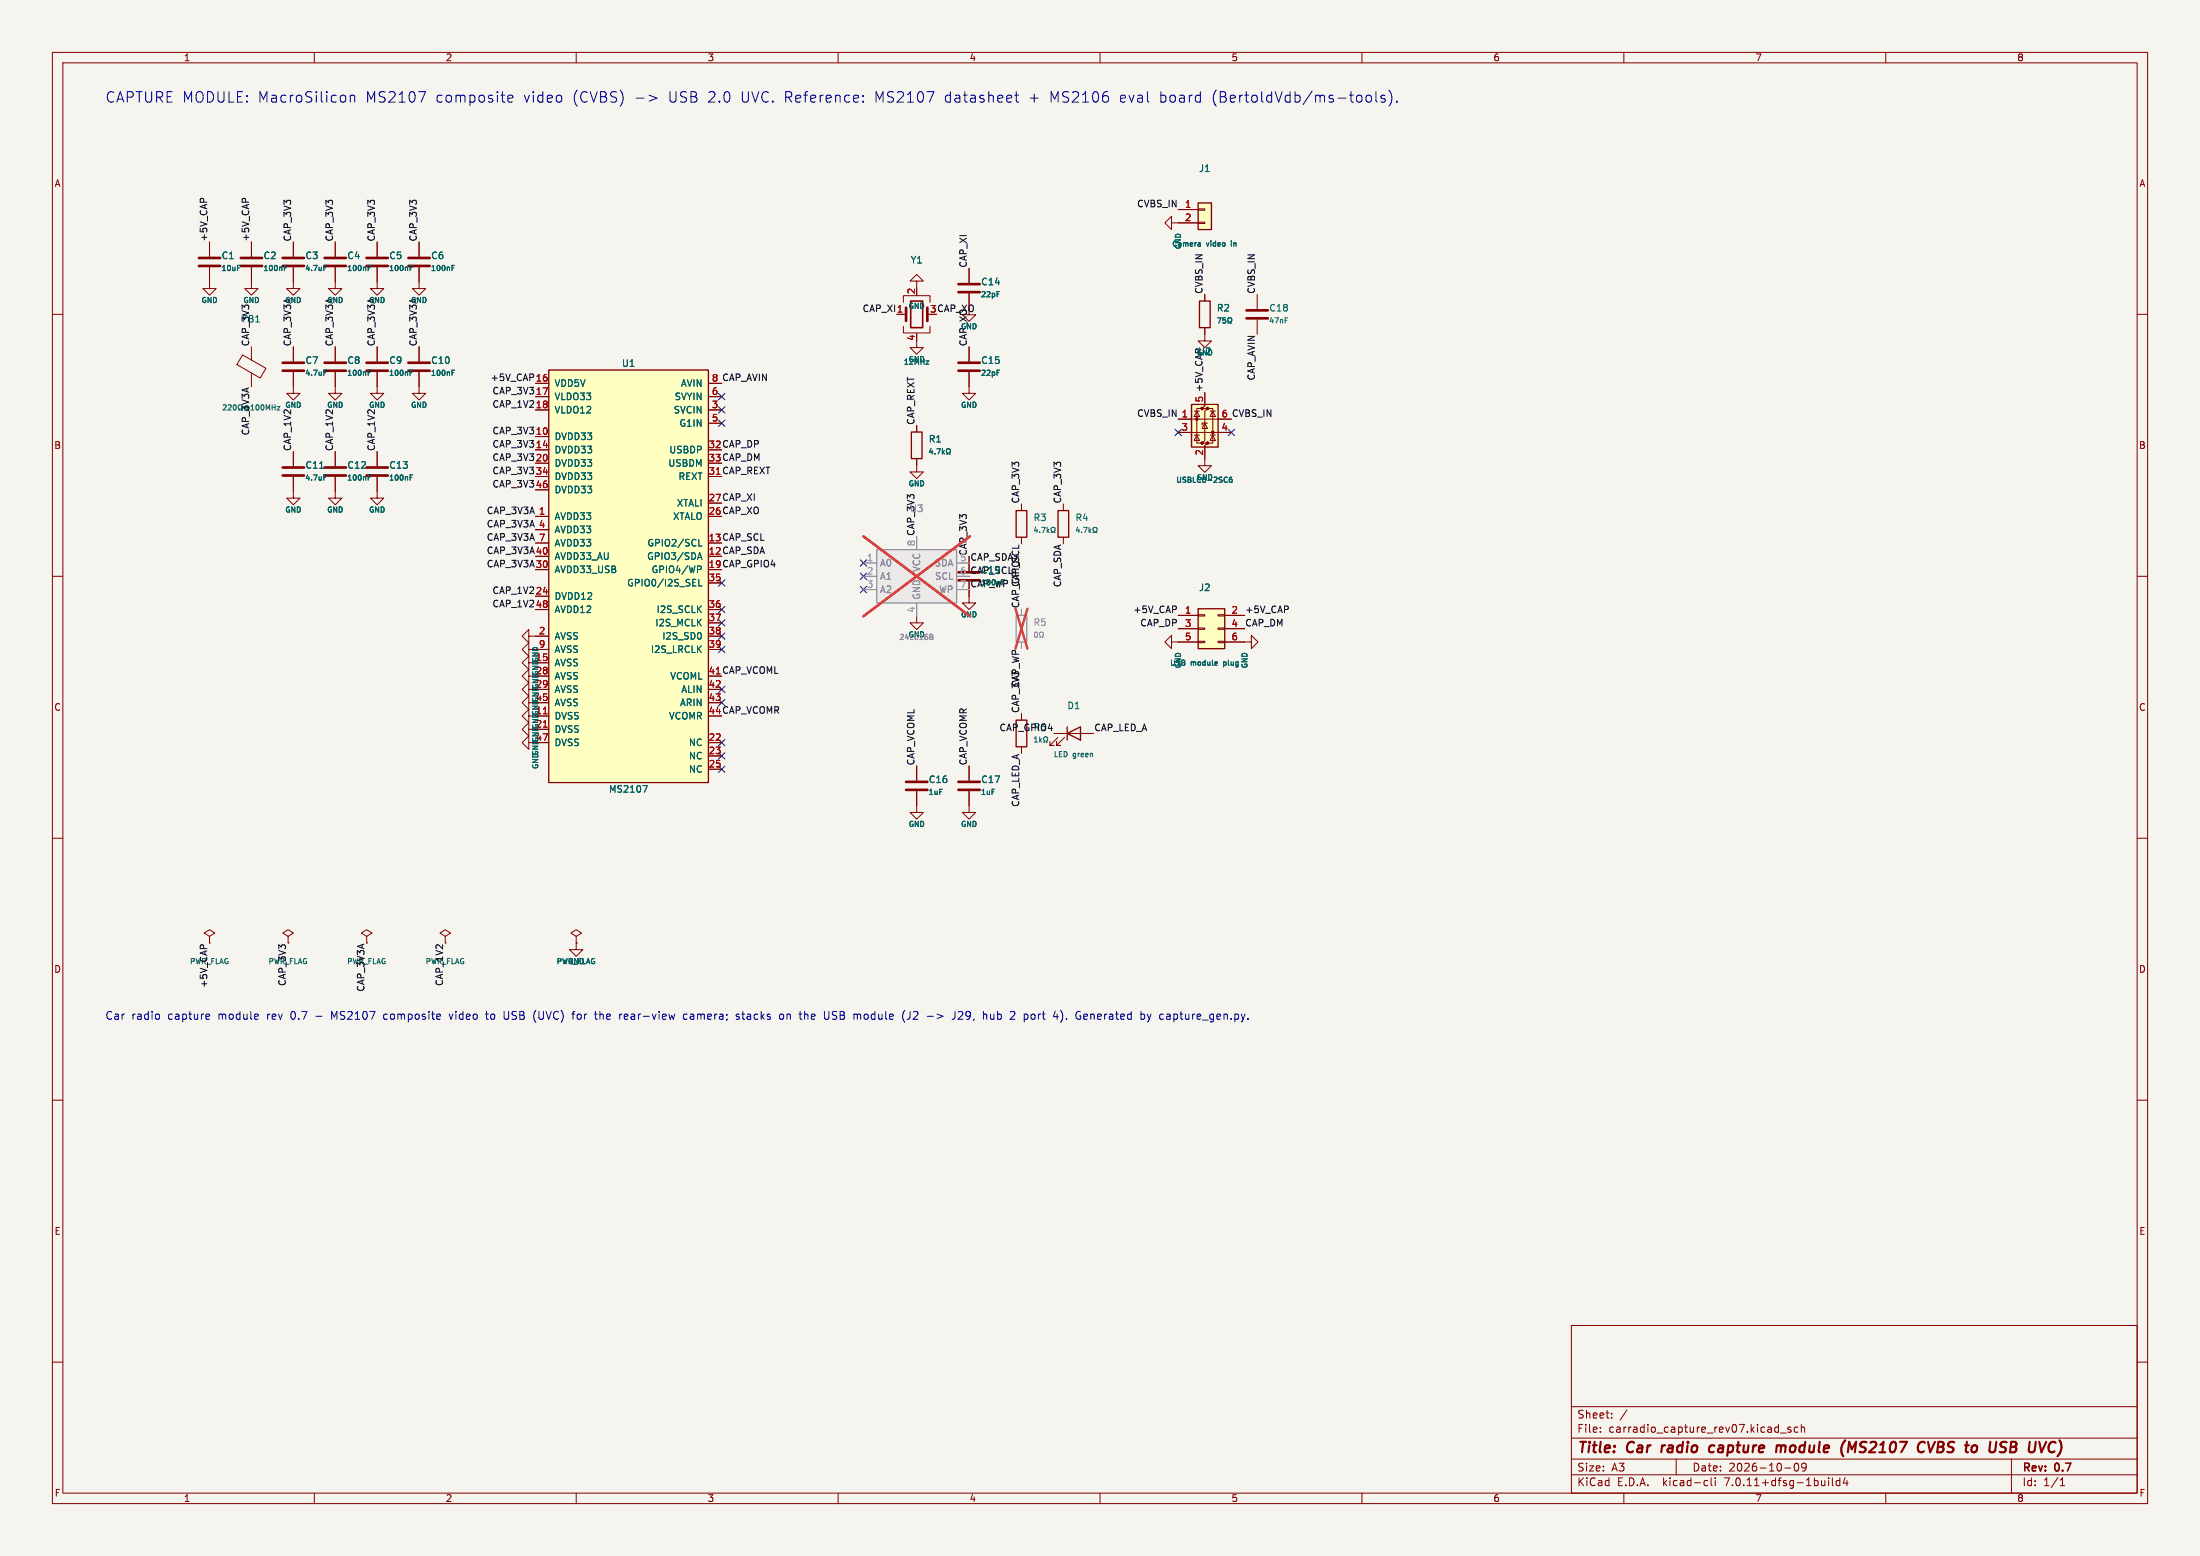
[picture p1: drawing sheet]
<svg xmlns="http://www.w3.org/2000/svg" width="420mm" height="297mm" viewBox="0 0 420 297" stroke-linecap="round" stroke-linejoin="round" font-family="sans-serif">
<path d="M0 0h420v297h-420z" fill="#f5f4ef" stroke="#f5f4ef" stroke-width=".19"/>
<g fill="none" stroke="#840000" stroke-width=".19">
<path d="M10 10h400v277h-400zM12 12h396v273h-396zM60 10v2M110 10v2M160 10v2M210 10v2M260 10v2M310 10v2M360 10v2M224.9 40h3.8M228.7 39.9h1.3v.2h-1.3zM10 60h2"/>
<path d="M40 51v4.1h1.3l-1.3 1.2-1.3-1.2h1.3M40 46.2v2.8M48 51v4.1h1.3l-1.3 1.2-1.3-1.2h1.3M48 46.2v2.8M56 51v4.1h1.3l-1.3 1.2-1.3-1.2h1.3M56 46.2v2.8M64 51v4.1h1.3l-1.3 1.2-1.3-1.2h1.3M64 46.2v2.8M72 51v4.1h1.3l-1.3 1.2-1.3-1.2h1.3M72 46.2v2.8M80 51v4.1h1.3l-1.3 1.2-1.3-1.2h1.3M80 46.2v2.8"/>
<path d="M171.2 60h1.8M172.5 57.7v-1.3h5v1.3M175 53.6h1.3l-1.3-1.2-1.3 1.2h1.3v1.3M185 56v4.1h1.3l-1.3 1.2-1.3-1.2h1.3M185 51.2v2.8M223.7 42.5v-1.2l-1.3 1.2 1.3 1.3v-1.3h5M228.7 42.4h1.3v.3h-1.3zM230 56.2v1.3M240 56.2v2.8M408 60h2M46.3 67.7l4.5 2.6-1.1 1.9-4.5-2.6zM48 66.2v2.5"/>
<path d="M48 71.2v2.6M56 71v4.1h1.3l-1.3 1.3-1.3-1.3h1.3M56 66.2v2.8M64 71v4.1h1.3l-1.3 1.3-1.3-1.3h1.3M64 66.2v2.8M72 71v4.1h1.3l-1.3 1.3-1.3-1.3h1.3M72 66.2v2.8M80 71v4.1h1.3l-1.3 1.3-1.3-1.3h1.3M80 66.2v2.8M102.2 73.2h2.6M102.2 75.7h2.6M102.2 78.3h2.6"/>
<path d="M135.2 73.2h2.6M135.2 75.7h2.6M135.2 78.3h2.6M172.5 62.3v1.3h5v-1.3M175 65.1v1.2h1.3l-1.3 1.3-1.3-1.3h1.3M175 63.6v.2M185 71v4.1h1.3l-1.3 1.3-1.3-1.3h1.3M185 66.2v2.8M228 78.5h1M228.5 78.5l.5 1h-1zM229.5 78h-1v6.6h1M230 74.9v2.6l-.5 .5h1l-.5 .5v5.6l-.5 .5h1l-.5 .5v3.8h1.3l-1.3 1.3-1.3-1.3h1.3"/>
<path d="M230 62.5v2.6h1.3l-1.3 1.2-1.3-1.2h1.3M230.5 78h1v6.6h-1M231 78.5h1M231.5 78.5l.5 1h-1zM240 61v2.8M56 91v4.1h1.3l-1.3 1.3-1.3-1.3h1.3M56 86.2v2.8M64 91v4.1h1.3l-1.3 1.3-1.3-1.3h1.3M64 86.2v2.8M72 91v4.1h1.3l-1.3 1.3-1.3-1.3h1.3M72 86.2v2.8M102.2 98.6h2.6"/>
<path d="M102.2 83.3h2.6M102.2 85.9h2.6M102.2 88.4h2.6M102.2 91h2.6M102.2 93.5h2.6M135.2 80.8h2.6M175 87.5v2.6h1.3l-1.3 1.3-1.3-1.3h1.3M175 81.2v1.3M195 96.2v1.3M203 96.2v1.3M224.9 82.5h10.2M224.9 80h10.2"/>
<path d="M228 83h1M228.5 83l.5 1.1h-1zM230 80.8l.5 1h-1zM230.5 80.8h-1v.3M231 83h1M231.5 83l.5 1.1h-1zM10 110h2M102.2 113.8h2.6M102.2 108.7h2.6M102.2 116.4h2.6M102.2 101.1h2.6M102.2 106.2h2.6"/>
<path d="M102.2 103.7h2.6M135.2 111.3h2.6M135.2 116.4h2.6M135.2 118.9h2.6M175 117.6v1.3h1.3l-1.3 1.3-1.3-1.3h1.3M185 111v4.1h1.3l-1.3 1.3-1.3-1.3h1.3M185 106.2v2.8M195 102.5v1.3M203 102.5v1.3M224.9 117.5h3.8M228.7 119.9h1.3v.2h-1.3zM228.7 117.3h1.3v.3h-1.3z"/>
<path d="M232.5 119.9h1.3v.2h-1.3zM232.5 117.3h1.3v.3h-1.3zM233.8 117.5h3.8M408 110h2M101 131.6v-1.3l-1.3 1.3 1.3 1.3v-1.3h3.8M101 126.5v-1.3l-1.3 1.3 1.3 1.3v-1.3h3.8M101 124v-1.3l-1.3 1.3 1.3 1.2v-1.2h3.8M101 129.1v-1.3l-1.3 1.3 1.3 1.2v-1.2h3.8M101 139.2v-1.3l-1.3 1.3 1.3 1.3v-1.3h3.8M101 136.7v-1.3l-1.3 1.3 1.3 1.2v-1.2h3.8M101 121.4v-1.2l-1.3 1.2 1.3 1.3v-1.3h3.8M101 134.1v-1.2l-1.3 1.2 1.3 1.3v-1.3h3.8"/>
<path d="M135.2 121.4h2.6M135.2 131.6h2.6M135.2 124h2.6M135.2 134.1h2.6M195 136.2v1.3M201.2 140h7.6M223.7 122.5v-1.2l-1.3 1.2 1.3 1.3v-1.3h5M224.9 120h3.8M228.7 122.4h1.3v.3h-1.3zM232.5 122.4h1.3v.3h-1.3zM233.8 122.5h5.1v-1.2l1.3 1.2-1.3 1.3v-1.3M233.8 120h3.8"/>
<path d="M10 160h2M101 141.8v-1.3l-1.3 1.3 1.3 1.2v-1.2h3.8M135.2 141.8h2.6M135.2 144.3h2.6M135.2 146.8h2.6M175 151v4.1h1.3l-1.3 1.2-1.3-1.2h1.3M175 146.2v2.8M185 151v4.1h1.3l-1.3 1.2-1.3-1.2h1.3M185 146.2v2.8M195 142.5v1.3M202 140.8l-1.6 1.5h.8h-.8v-.8M203.2 140.8l-1.5 1.5h.8h-.8v-.8"/>
<path d="M408 160h2M40 178.7l1-.6-1-.6-1 .6 1 .6v1.3M40 180h.1M55 178.7l1-.6-1-.6-1 .6 1 .6v1.3M70 178.7l1-.6-1-.6-1 .6 1 .6v1.3M85 178.7l1-.6-1-.6-1 .6 1 .6v1.3M85 180h.1M110 180v1.3h1.3l-1.3 1.2-1.3-1.2h1.3M110 178.7l1-.6-1-.6-1 .6 1 .6v1.3M110 180h.1M10 210h2M408 210h2"/>
<path d="M10 260h2M300 253h108v32h-108zM408 260h2M300 278.5h108M300 274.5h108M300 268.5h108M305.5 273.2v.2M305.5 272.5v.1M307.7 270.5v.2M307.7 269.8v.1M310.6 269.1l-1.3 1.9M320 278.5v3"/>
<path d="M339.9 273.5h1.1M341.9 272.5l-.4-.1-.2 .2 .1 .2 .5 .2v.3h-.6M342.7 279.4l.2-.1a.8 .8 0 0 1 .5 .7 .8 .8 0 0 1-.5 .8 1 1 0 0 1-.2-1.4zM343.2 272.5l-.4-.1-.3 .3 .2 .6h.5M343.9 272.5l.2-.1 .3 .1 .1 .9M343.9 271.9v1.5M344.8 279.9l-.3 .3h-.3l-.3-.3 .2-.5 .4-.1 .2 .1a.99 .99 0 0 1-.3 1.4h-.3M384 278.5v6.5M60 285v2M110 285v2M160 285v2M210 285v2"/>
<path d="M260 285v2M300 281.5h108M310 285v2M325.6 282.6l.4 .1M326 283.5l-.4 .1M326.7 282.1v1.3l.2 .2M327.4 282.1v.1M327.4 282.6v1M340.7 280.2h1.2M349.1 282.1v.1M349.1 282.6v1M349.8 282.1v1.3l.2 .2"/>
<path d="M351.2 282.7l-.4-.1-.3 .3 .2 .6h.5M351.2 282.1v1.5M352.2 282l-.3 1.1h.9M352.6 282.6v1M360 285v2M393.3 283.6h.9M393.3 282.5l.4-.4v1.5"/>
</g>
<g fill="none" stroke="#840000" stroke-width=".4">
<path d="M317.3 275.9l-.2 1.3M327.3 276a.66 .66 0 0 0-1 .3l-.1 .5 .2 .3h.8M339.2 276.1a.49 .49 0 0 1 .8 .1M339.2 275.9l-.2 1.3M340 276.2l-.1 1M340.8 276a.5 .5 0 0 0-.8 .2M352.3 274.9l-.1 .1M354.3 275.2l-.8 1.4-.5-1.4-.2 2M367.1 275.2l.4 .2M368.1 275.2l.4 2 .9-2M383.8 276.2h.7M384.5 276.2l.3 .1"/>
<path d="M384.8 275.3l-.8-.1-.3 2h.8l.3-.2M384.8 276l-.3 .2M392.3 275.3l.1 .1M393.1 277.6l-.3 .4"/>
</g>
<path d="M167.4 104.9h15.2v10.2h-15.2zM194 117.5h2v5h-2z" fill="none" stroke="#9c9b98" stroke-width=".25"/>
<path d="M164.8 107.5h2.6M164.8 110h2.6M164.8 112.5h2.6M175 102.4v2.5M175 115.1v2.5M182.6 107.5h2.6M182.6 110h2.6M182.6 112.5h2.6M195 116.2v1.3M195 122.5v1.3" fill="none" stroke="#9c9b98" stroke-width=".19"/>
<path d="M177.5 121.1l.5 .1 .1 .2-.2 .2M177.5 121.6h.4M177.9 121.6l.2 .1v.3l-.6 .1M197.6 120.7h.1a.49 .49 0 0 1 .4 .5 .49 .49 0 0 1-.5 .4l-.1-.3zM198.4 121.7h.3v-.2a.43 .43 0 0 1-.2-.6 .43 .43 0 0 1 .5-.2l.2 .5-.2 .5h.2" fill="none" stroke="#939391" stroke-width=".19"/>
<path d="M164.8 102.4l20.4 15.2M185.2 102.4l-20.4 15.2M193.9 116.2l2.2 7.6M196.1 116.2l-2.2 7.6" fill="none" stroke="#eb3a3d" stroke-width=".46"/>
<g fill="none" stroke="#840000" stroke-width=".51">
<path d="M38 50.8h4M38 49.2h4M46 50.8h4M46 49.2h4M54 50.8h4M54 49.2h4M62 50.8h4M62 49.2h4M70 50.8h4M70 49.2h4M78 50.8h4M78 49.2h4"/>
<path d="M173 58.7v2.6M177 58.7v2.6M183 55.8h4M183 54.2h4M238 59.2h4M54 70.8h4M54 69.2h4M62 70.8h4M62 69.2h4M70 70.8h4M70 69.2h4M78 70.8h4"/>
<path d="M78 69.2h4M183 70.8h4M183 69.2h4M238 60.8h4M54 90.8h4M54 89.2h4M62 90.8h4M62 89.2h4M70 90.8h4M70 89.2h4M183 110.8h4M183 109.2h4"/>
<path d="M173 150.8h4M173 149.2h4M183 150.8h4M183 149.2h4"/>
</g>
<g fill="#ffffc2" stroke="#ffffc2" stroke-width=".19">
<path d="M104.8 70.6h30.4v78.8h-30.4z"/>
<path d="M228.7 116.2h5.1v7.6h-5.1z"/>
<path d="M227.5 77.2h5v8.1h-5z"/>
<path d="M228.7 38.7h2.6v5.1h-2.6z"/>
</g>
<path d="M228.7 38.7h2.6v5.1h-2.6zM229 57.5h2v5h-2zM104.8 70.6h30.4v78.8h-30.4zM227.5 77.2h5v8.1h-5zM174 82.5h2v5h-2zM194 97.5h2v5h-2zM202 97.5h2v5h-2zM228.7 116.2h5.1v7.6h-5.1zM194 137.5h2v5h-2zM203.7 140l2.6-1.3v2.6zM203.7 138.7v2.6" fill="none" stroke="#840000" stroke-width=".25"/>
<path d="M103.7 136.3h.8M103.7 138.8h.8" fill="none" stroke="#a90000" stroke-width=".19"/>
<g fill="none" stroke="#006464" stroke-width=".19">
<path d="M45.3 50.7h.5M54.3 51.1h.3M54.3 50.7h.5M61.8 50.7h.5M70.3 51.1h.3M70.3 50.7h.5M78.3 51.1h.3M78.3 50.7h.5M86.3 51.1h.3M86.3 50.7h.5M190.3 55.7h.5M229 46.3l.2 .2v.5"/>
<path d="M229.2 46.9l-.4 .1M229.2 46.6h-.4M42.6 77.4l.4-.1 .2 .3-.6 .7h.6M43.6 77.4l.4-.1 .1 .3-.6 .7h.6M44.6 77.4l.2-.1a.49 .49 0 0 1 .3 .5 .49 .49 0 0 1-.4 .4l-.2-.3zM45.8 77.3l-.3 .3 .2 .7h-.2M49 77.3h.1a.49 .49 0 0 1 .4 .5 .49 .49 0 0 1-.5 .4l-.1-.3zM50 77.3a.49 .49 0 0 1 .4 .5 .49 .49 0 0 1-.4 .4l-.2-.3zM50.8 78.3v-1l.3 .7 .4-.7v1M52 77.3v1M52 77.7h.5M52.5 77.3v1"/>
<path d="M52.9 77.6h.5l-.5 .7h.5M61.8 70.7h.5M70.3 70.7h.5M70.3 71.1h.3M78.3 70.7h.5M78.3 71.1h.3M86.3 70.7h.5M86.3 71.1h.3M176.8 68.9h.5l-.5 .6h.5M190.3 70.7h.5M232.4 60.7h.7l-.4 1M234 60.7h-.5l-.1 .4h.5l.1 .5-.2 .1-.4-.1"/>
<path d="M234.4 61.7h.2v-.2a.43 .43 0 0 1-.2-.6 .43 .43 0 0 1 .6-.2l.1 .5-.2 .5h.2M245.3 60.7h.5M61 89.4h.8M61.8 90.7h.5M70.3 91.1h.3M70.3 90.7h.5M78.3 91.1h.3M78.3 90.7h.5M177.7 85.6l-.2 .7h.6M178 86v.7M178.5 86.6v.1M178.9 85.7h.6l-.4 1"/>
<path d="M179.9 85.7v1M180 86.3l.3 .4M180.3 86l-.4 .4M180.7 86.7h.2v-.2a.43 .43 0 0 1-.2-.6 .43 .43 0 0 1 .6-.2l.1 .5-.2 .5h.2M234.2 91.1l.1 .1M234.3 92h-.1M235.1 91.1h-.2l-.2 .2v.6l.2 .2 .3-.1-.1-.5h-.2l-.2 .1M133.2 106.8l.4-1.3 .4 1.3M133.2 108h.4l.3 .3-.1 .3-.6 .1M133.3 106.4h.6M133.4 104.2h.6M133.4 110.6v1.2h.6"/>
<path d="M197.7 100.6l-.2 .7h.6M198 101v.7M198.5 101.6v.1M198.9 100.7h.6l-.4 1M199.9 100.7v1M200 101.3l.3 .4M200.3 101l-.4 .4M200.7 101.7h.2v-.2a.43 .43 0 0 1-.2-.6 .43 .43 0 0 1 .6-.2l.1 .5-.2 .5h.2M205.7 100.6l-.2 .7h.6M206 101v.7M206.5 101.6v.1M206.9 100.7h.6l-.4 1"/>
<path d="M207.9 100.7v1M208 101.3l.3 .4M208.3 101l-.4 .4M208.7 101.7h.2v-.2a.43 .43 0 0 1-.2-.6 .43 .43 0 0 1 .6-.2l.1 .5-.2 .5h.2M232.3 126.3l.1 .3-.5 .1M232.4 126.9l-.1 .1M122.7 149.9h.9l-.6 1.3M197.5 141.7h.5M197.5 140.9l.3-.2v1M198.5 140.7v1M198.6 141.3l.3 .4M198.9 141l-.4 .4"/>
<path d="M199.2 141.7h.3v-.2a.43 .43 0 0 1-.2-.6 .43 .43 0 0 1 .6-.2l.1 .5-.2 .5h.2"/>
</g>
<path d="M167.4 104.9h15.2v10.2h-15.2z" fill="#ebeae8" stroke="#ebeae8" stroke-width=".19"/>
<g fill="#840000" stroke="#840000" stroke-width=".19">
<circle cx="228.5" cy="80" r=".25"/>
<circle cx="229.5" cy="84.6" r=".25"/>
<circle cx="229.5" cy="78" r=".25"/>
<circle cx="230.5" cy="84.6" r=".25"/>
<circle cx="230.5" cy="78" r=".25"/>
<circle cx="231.5" cy="82.5" r=".25"/>
</g>
<path d="M173.9 57.5h2.2v5h-2.2z" fill="none" stroke="#840000" stroke-width=".3"/>
<g fill="none" stroke="#0000c2" stroke-width=".19">
<path d="M65.8 18.3l.2 .2v.6l-.2 .3M66.9 18.2v1.3M66.9 18.4a.5 .5 0 0 1 .8 .1v1M79.9 17.5h1.3l-.8 2M97 18.8l.9-.2-.1-.3-.6-.1-.2 .3 .1 .9h.7M121.4 18.7h1.6M123.9 18.2l1.5 .5-1.5 .6M164.8 19.3v.2M164.8 18.3v.2M193.7 18.2h.8M194 17.5v1.7l.1 .2 .4 .1M260.9 18.4a.54 .54 0 0 1 .5-.2 .54 .54 0 0 1 .4 .3v.6a.54 .54 0 0 1-.5 .4 .54 .54 0 0 1-.5-.4z"/>
<path d="M262.7 17.5v1.7l.3 .3M264.4 18.3l-.5-.1-.3 .3 .1 .2 .7 .2v.5h-.8M265.1 17.2a2.29 2.29 0 0 1 0 3.1M266.7 19.3v.2M266.7 19.3l-.1 .1 .1 .1M30.4 193.7v.7M39.5 193.6h.5v.3l-.7 .2M40 194.5l-.5 .1M63.8 194.1l-.5-1v1.5M73.5 193.6l-.3 .2v.5l.3 .3M85.7 193.6l.4 1 .4-1M92.7 193.6h.5"/>
<path d="M92.9 193.1v1.2l.3 .3M96.4 194.5h.6M109.2 193.6h.5M109.6 193.1h.1M110.3 193.6l-.1 .2 .1 .7M114.5 193.1v1.5M114.7 193.6l-.2 .1M119.7 193.6h-.3l-.2 .2v.7l.5 .1M119.9 193.9l-.7 .2M131.2 193.6h-.5l-.2 .2 .1 .7h.6M132 193.6h-.2M132 194a.29 .29 0 0 0-.3 .3 .29 .29 0 0 0 .3 .3"/>
<path d="M140.6 194l.4 .1 .2 .2-.1 .2-.4 .1M140.6 193.6h.5M141.6 193.6h.6M141.8 193.1v1.2l.4 .3M149.3 193.6l.3 .2v.5l-.3 .3M150.2 193.6v1M150.7 193.6l-.5 .1M154.2 193.6v1M158.9 194.5h.7M159.5 193.1h-.5l-.1 .4 .1 .2 .6 .2M165 194.3l.1 .2 .4 .1M165.5 193.6h-.4l-.1 .2"/>
<path d="M173.7 193.1v1l-.2 .4-.2 .1M175 193.1l-.6 .1M175.2 193.7l-.9 .9h.9M178.9 193.6l1.1 .4-1.1 .4M183 193.2l.5-.1 .2 .1 .1 .3-.9 1.1h.9M184.5 193.1l-.1 .2 .1 .6M189.7 193.6v1M189.7 194.4v.1M190.5 194.5l.4 .1M190.5 193.1v1.5M190.9 193.6h-.4M195.5 194.5l.5 .1"/>
<path d="M195.5 193.6v1.5M196 193.6h-.5M198.7 193.6l-.4 .1M203.6 194.4v.2M208.2 193.7l.3-.1h.3l.1 1M208.2 193.6v1M221.5 193.6l-.1 .2 .1 .7"/>
</g>
<g fill="none" stroke="#000084" stroke-width=".19">
<path d="M137.2 75.1l1.2 1.2M137.2 77.6l1.2 1.3M138.4 75.1l-1.2 1.2M138.4 77.6l-1.2 1.3M137.2 80.2l1.2 1.2M138.4 80.2l-1.2 1.2M224.3 81.9l1.2 1.2M225.5 81.9l-1.2 1.2M234.5 81.9l1.2 1.2M235.7 81.9l-1.2 1.2M137.2 115.7l1.2 1.3M137.2 118.3l1.2 1.2"/>
<path d="M137.2 110.7l1.2 1.2M138.4 115.7l-1.2 1.3M138.4 118.3l-1.2 1.2M138.4 110.7l-1.2 1.2M164.2 111.9l1.2 1.2M164.2 106.9l1.2 1.2M164.2 109.4l1.2 1.2M165.4 111.9l-1.2 1.2M165.4 106.9l-1.2 1.2M165.4 109.4l-1.2 1.2M137.2 131l1.2 1.2M137.2 133.5l1.2 1.2"/>
<path d="M137.2 123.4l1.2 1.2M137.2 120.8l1.2 1.2M138.4 131l-1.2 1.2M138.4 133.5l-1.2 1.2M138.4 123.4l-1.2 1.2M138.4 120.8l-1.2 1.2M137.2 143.7l1.2 1.2M137.2 146.2l1.2 1.2M137.2 141.1l1.2 1.3M138.4 143.7l-1.2 1.2M138.4 146.2l-1.2 1.2M138.4 141.1l-1.2 1.3"/>
</g>
<g font-size="2.8" fill="#0000c2">
<text x="20" y="19.8">CAPTURE MODULE: MacroSilicon</text>
<text x="69.8" y="19.8">MS2107</text>
<text x="83.2" y="19.8">composite</text>
<text x="100" y="19.8">video</text>
<text x="109.4" y="19.8">(CVBS)</text>
<text x="127.8" y="19.8">USB 2.0</text>
<text x="141.7" y="19.8">UVC. Reference:</text>
<text x="167.4" y="19.8">MS2107</text>
<text x="180.7" y="19.8">datasheet</text>
<text x="196.9" y="19.8">+</text>
<text x="201" y="19.8">MS2106</text>
<text x="214.3" y="19.8">eval</text>
<text x="222" y="19.8">board</text>
<text x="232.1" y="19.8">(BertoldVdb/ms-tools).</text>
</g>
<g font-size="2.8" fill="#840000">
<text x="301" y="277.9">Title:</text>
<text x="310.6" y="277.9">Car</text>
<text x="318" y="277.9">radio</text>
<text x="328" y="277.9">capture</text>
<text x="341.5" y="277.9">module</text>
<text x="354.7" y="277.9">(MS2107</text>
<text x="370.2" y="277.9">CVBS</text>
<text x="380.1" y="277.9">to</text>
<text x="385.4" y="277.9">USB</text>
<text x="393.7" y="277.9">UVC)</text>
</g>
<g font-size="2.1" fill="#0000c2">
<text x="20" y="194.7">Car</text>
<text x="25.1" y="194.7">radio</text>
<text x="32.1" y="194.7">capture</text>
<text x="41.8" y="194.7">module</text>
<text x="51.3" y="194.7">rev</text>
<text x="55.9" y="194.7">0.7</text>
<text x="60.8" y="194.7">-</text>
<text x="64" y="194.7">MS2107</text>
<text x="74.1" y="194.7">composite</text>
<text x="86.8" y="194.7">video</text>
<text x="94" y="194.7">to</text>
<text x="97.5" y="194.7">USB</text>
<text x="103.3" y="194.7">(UVC)</text>
<text x="111" y="194.7">for</text>
<text x="115.4" y="194.7">the</text>
<text x="120.2" y="194.7">rear-view</text>
<text x="132.6" y="194.7">camera;</text>
<text x="142.8" y="194.7">stacks</text>
<text x="151.3" y="194.7">on</text>
<text x="155.3" y="194.7">the</text>
<text x="160.1" y="194.7">USB</text>
<text x="165.9" y="194.7">module</text>
<text x="175.3" y="194.7">(J2</text>
<text x="180.2" y="194.7">-&gt;</text>
<text x="185.2" y="194.7">J29,</text>
<text x="191.2" y="194.7">hub</text>
<text x="196.6" y="194.7">2</text>
<text x="199.3" y="194.7">port</text>
<text x="205.1" y="194.7">4).</text>
<text x="209.6" y="194.7">Generated</text>
<text x="222.1" y="194.7">by</text>
<text x="225.9" y="194.7">capture_gen.py.</text>
</g>
<g font-size="2.1" fill="#840000">
<text x="301" y="273.7">File:</text>
<text x="301" y="271">Sheet:</text>
<text x="307.1" y="273.7">carradio_capture_rev07.kicad_sch</text>
<text x="301" y="281.1">Size:</text>
<text x="307.6" y="281.1">A3</text>
<text x="323" y="281.1">Date:</text>
<text x="330" y="281.1">2026-10-09</text>
<text x="386" y="281.3">Rev:</text>
<text x="392.4" y="281.3">0.7</text>
<text x="301" y="283.9">KiCad</text>
<text x="308.7" y="283.9">E.D.A.</text>
<text x="317.6" y="283.9">kicad-cli</text>
<text x="329.5" y="283.9">7.0.11+dfsg-1build4</text>
<text x="386" y="283.9">Id:</text>
<text x="390.1" y="283.9">1/1</text>
</g>
<g font-size="1.8" fill="#840000">
<text x="35" y="11.9">1</text>
<text x="85" y="11.9">2</text>
<text x="135" y="11.9">3</text>
<text x="185" y="11.9">4</text>
<text x="235" y="11.9">5</text>
<text x="285" y="11.9">6</text>
<text x="335" y="11.9">7</text>
<text x="385" y="11.9">8</text>
<text x="10.3" y="35.9">A</text>
<text x="408.3" y="35.9">A</text>
<text x="10.3" y="85.9">B</text>
<text x="135.2" y="85.6">32 CAP_DP</text>
<text x="135.2" y="88.2">33 CAP_DM</text>
<text x="408.2" y="85.9">B</text>
<text x="135.2" y="95.8">27 CAP_XI</text>
<text x="135.2" y="98.3">26 CAP_XO</text>
<text x="135.2" y="105.9">12 CAP_SDA</text>
<text x="135.2" y="103.4">13 CAP_SCL</text>
<text x="135.2" y="108.5">19 CAP_GPIO4</text>
<text x="10.3" y="135.9">C</text>
<text x="135.2" y="136.4">44 CAP_VCOMR</text>
<text x="408.2" y="135.9">C</text>
<text x="10.3" y="185.9">D</text>
<text x="408.2" y="185.9">D</text>
<text x="10.3" y="235.9">E</text>
<text x="408.3" y="235.9">E</text>
<text x="10.3" y="285.9">F</text>
<text x="35" y="286.9">1</text>
<text x="85" y="286.9">2</text>
<text x="135" y="286.9">3</text>
<text x="185" y="286.9">4</text>
<text x="235" y="286.9">5</text>
<text x="285" y="286.9">6</text>
<text x="335" y="286.9">7</text>
<text x="385" y="286.9">8</text>
<text x="408.3" y="285.9">F</text>
</g>
<g font-size="1.8" fill="#006464">
<text x="228.8" y="33">J1</text>
<text x="42.2" y="49.7">C1</text>
<text x="50.2" y="49.7">C2</text>
<text x="58.2" y="49.7">C3</text>
<text x="66.2" y="49.7">C4</text>
<text x="74.2" y="49.7">C5</text>
<text x="82.2" y="49.7">C6</text>
<text x="173.7" y="50.5">Y1</text>
<text x="187.2" y="54.7">C14</text>
<text x="232.2" y="59.7">R2</text>
<text x="242.2" y="59.7">C18</text>
<text x="58.2" y="69.7">C7</text>
<text x="66.2" y="69.7">C8</text>
<text x="74.2" y="69.7">C9</text>
<text x="82.2" y="69.7">C10</text>
<text x="118.6" y="70.2">U1</text>
<text x="187.2" y="69.7">C15</text>
<text x="228.6" y="67.9">U2</text>
<text x="105.8" y="74">VDD5V</text>
<text x="105.8" y="76.6">VLDO33</text>
<text x="128.7" y="76.6">SVYIN</text>
<text x="129.9" y="74">AVIN</text>
<text x="105.8" y="79.1">VLDO12</text>
<text x="128.5" y="79.1">SVCIN</text>
<text x="129.6" y="81.7">G1IN</text>
<text x="58.2" y="89.7">C11</text>
<text x="66.2" y="89.7">C12</text>
<text x="74.2" y="89.7">C13</text>
<text x="105.8" y="84.2">DVDD33</text>
<text x="105.8" y="86.7">DVDD33</text>
<text x="105.8" y="89.3">DVDD33</text>
<text x="127.5" y="89.3">USBDM</text>
<text x="127.7" y="86.7">USBDP</text>
<text x="177.2" y="84.7">R1</text>
<text x="105.8" y="91.8">DVDD33</text>
<text x="105.8" y="94.4">DVDD33</text>
<text x="129.4" y="91.8">REXT</text>
<text x="105.8" y="99.4">AVDD33</text>
<text x="105.8" y="102">AVDD33</text>
<text x="128.4" y="99.4">XTALO</text>
<text x="129.1" y="96.9">XTALI</text>
<text x="197.2" y="99.7">R3</text>
<text x="205.2" y="99.7">R4</text>
<text x="105.8" y="107.1">AVDD33_AU</text>
<text x="105.8" y="104.5">AVDD33</text>
<text x="123.4" y="107.1">GPIO3/SDA</text>
<text x="123.5" y="104.5">GPIO2/SCL</text>
<text x="105.8" y="109.6">AVDD33_USB</text>
<text x="119.6" y="112.1">GPIO0/I2S_SEL</text>
<text x="124.3" y="109.6">GPIO4/WP</text>
<text x="185.2" y="112.2">CAP_WP</text>
<text x="187.2" y="109.7">C19</text>
<text x="228.8" y="113">J2</text>
<text x="105.8" y="114.7">DVDD12</text>
<text x="105.8" y="117.2">AVDD12</text>
<text x="125" y="119.8">I2S_MCLK</text>
<text x="125.3" y="117.2">I2S_SCLK</text>
<text x="102.8" y="123.7">9</text>
<text x="105.8" y="122.3">AVSS</text>
<text x="105.8" y="124.8">AVSS</text>
<text x="124.2" y="124.8">I2S_LRCLK</text>
<text x="126.3" y="122.3">I2S_SD0</text>
<text x="102.2" y="126.3">15</text>
<text x="102.2" y="128.8">28</text>
<text x="102.2" y="131.3">29</text>
<text x="105.8" y="127.4">AVSS</text>
<text x="105.8" y="129.9">AVSS</text>
<text x="127.9" y="129.9">VCOML</text>
<text x="102.2" y="136.4">11</text>
<text x="102.2" y="133.9">45</text>
<text x="105.8" y="137.5">DVSS</text>
<text x="105.8" y="132.5">AVSS</text>
<text x="105.8" y="135">AVSS</text>
<text x="127.6" y="137.5">VCOMR</text>
<text x="129.7" y="135">ARIN</text>
<text x="130" y="132.5">ALIN</text>
<text x="203.7" y="135.6">D1</text>
<text x="102.2" y="139">21</text>
<text x="102.2" y="141.5">47</text>
<text x="105.8" y="140.1">DVSS</text>
<text x="105.8" y="142.6">DVSS</text>
<text x="131.4" y="142.6">NC</text>
<text x="131.4" y="145.2">NC</text>
<text x="131.4" y="147.7">NC</text>
<text x="177.2" y="149.7">C16</text>
<text x="187.2" y="149.7">C17</text>
<text x="116.1" y="151.5">MS2107</text>
</g>
<g font-size="1.8" fill="#0f0f0f">
<text x="217" y="39.7">CVBS_IN</text>
<text x="39.7" y="46.2" transform="rotate(-90 39.7 46.2)">+5V_CAP</text>
<text x="47.7" y="46.2" transform="rotate(-90 47.7 46.2)">+5V_CAP</text>
<text x="55.7" y="46.2" transform="rotate(-90 55.7 46.2)">CAP_3V3</text>
<text x="63.7" y="46.2" transform="rotate(-90 63.7 46.2)">CAP_3V3</text>
<text x="71.7" y="46.2" transform="rotate(-90 71.7 46.2)">CAP_3V3</text>
<text x="79.7" y="46.2" transform="rotate(-90 79.7 46.2)">CAP_3V3</text>
<text x="184.7" y="51.2" transform="rotate(-90 184.7 51.2)">CAP_XI</text>
<text x="164.6" y="59.7">CAP_XI1</text>
<text x="177.5" y="59.7">3 CAP_XO</text>
<text x="229.7" y="56.2" transform="rotate(-90 229.7 56.2)">CVBS_IN</text>
<text x="239.7" y="56.2" transform="rotate(-90 239.7 56.2)">CVBS_IN</text>
<text x="46.1" y="61.8">FB1</text>
<text x="47.7" y="66.2" transform="rotate(-90 47.7 66.2)">CAP_3V3</text>
<text x="55.7" y="66.2" transform="rotate(-90 55.7 66.2)">CAP_3V3A</text>
<text x="63.7" y="66.2" transform="rotate(-90 63.7 66.2)">CAP_3V3A</text>
<text x="71.7" y="66.2" transform="rotate(-90 71.7 66.2)">CAP_3V3A</text>
<text x="79.7" y="66.2" transform="rotate(-90 79.7 66.2)">CAP_3V3A</text>
<text x="184.7" y="66.2" transform="rotate(-90 184.7 66.2)">CAP_XO</text>
<text x="93.5" y="72.8">+5V_CAP 16</text>
<text x="93.9" y="77.9">CAP_1V2</text>
<text x="93.9" y="75.4">CAP_3V3</text>
<text x="135.8" y="72.9">8 CAP_AVIN</text>
<text x="229.7" y="76.9" transform="rotate(-90 229.7 76.9)">5 +5V_CAP</text>
<text x="239.7" y="72.7" transform="rotate(-90 239.7 72.7)">CAP_AVIN</text>
<text x="47.7" y="83.2" transform="rotate(-90 47.7 83.2)">CAP_3V3A</text>
<text x="93.9" y="83">CAP_3V3</text>
<text x="174.7" y="81.2" transform="rotate(-90 174.7 81.2)">CAP_REXT</text>
<text x="217" y="79.7">CVBS_IN 1</text>
<text x="233.1" y="79.7">6 CVBS_IN</text>
<text x="55.7" y="86.2" transform="rotate(-90 55.7 86.2)">CAP_1V2</text>
<text x="63.7" y="86.2" transform="rotate(-90 63.7 86.2)">CAP_1V2</text>
<text x="71.7" y="86.2" transform="rotate(-90 71.7 86.2)">CAP_1V2</text>
<text x="93.9" y="85.5">CAP_3V3</text>
<text x="93.9" y="88.1">CAP_3V3</text>
<text x="93.9" y="93.1">CAP_3V3</text>
<text x="93.9" y="90.6">CAP_3V3</text>
<text x="92.8" y="100.8">CAP_3V3A 4</text>
<text x="92.8" y="98.2">CAP_3V3A 1</text>
<text x="194.7" y="96.2" transform="rotate(-90 194.7 96.2)">CAP_3V3</text>
<text x="202.7" y="96.2" transform="rotate(-90 202.7 96.2)">CAP_3V3</text>
<text x="92.8" y="103.3">CAP_3V3A 7</text>
<text x="92.8" y="105.8">CAP_3V3A 40</text>
<text x="174.7" y="104.4" transform="rotate(-90 174.7 104.4)">8 CAP_3V3</text>
<text x="184.7" y="106.2" transform="rotate(-90 184.7 106.2)">CAP_3V3</text>
<text x="185.2" y="107.1">CAP_SDA</text>
<text x="92.8" y="108.4">CAP_3V3A 30</text>
<text x="93.9" y="113.5">CAP_1V2</text>
<text x="183.2" y="109.7">6 CAP_SCL</text>
<text x="194.7" y="112.1" transform="rotate(-90 194.7 112.1)">CAP_SCL</text>
<text x="202.7" y="112.2" transform="rotate(-90 202.7 112.2)">CAP_SDA</text>
<text x="93.9" y="116">CAP_1V2</text>
<text x="194.7" y="116.2" transform="rotate(-90 194.7 116.2)">CAP_GPIO4</text>
<text x="216.3" y="117.1">+5V_CAP</text>
<text x="217.6" y="119.7">CAP_DP</text>
<text x="237.6" y="117.1">+5V_CAP</text>
<text x="237.6" y="119.7">CAP_DM</text>
<text x="194.7" y="131.3" transform="rotate(-90 194.7 131.3)">CAP_WP</text>
<text x="194.7" y="136.2" transform="rotate(-90 194.7 136.2)">CAP_3V3</text>
<text x="190.7" y="139.7">CAP_GPIO4</text>
<text x="197.2" y="139.7">R6</text>
<text x="208.8" y="139.7">CAP_LED_A</text>
<text x="174.7" y="146.2" transform="rotate(-90 174.7 146.2)">CAP_VCOML</text>
<text x="184.7" y="146.2" transform="rotate(-90 184.7 146.2)">CAP_VCOMR</text>
<text x="194.7" y="154.1" transform="rotate(-90 194.7 154.1)">CAP_LED_A</text>
<text x="39.7" y="188.7" transform="rotate(-90 39.7 188.7)">+5V_CAP</text>
<text x="54.7" y="188.3" transform="rotate(-90 54.7 188.3)">CAP_3V3</text>
<text x="69.7" y="189.4" transform="rotate(-90 69.7 189.4)">CAP_3V3A</text>
<text x="84.7" y="188.3" transform="rotate(-90 84.7 188.3)">CAP_1V2</text>
</g>
<g font-size="1.8" fill="#a90000">
<text x="226.1" y="39.7">1</text>
<text x="226.1" y="42.3">2</text>
<text x="171.1" y="59.7">1</text>
<text x="174.7" y="56.3" transform="rotate(-90 174.7 56.3)">2</text>
<text x="177.5" y="59.7">3</text>
<text x="174.7" y="65.2" transform="rotate(-90 174.7 65.2)">4</text>
<text x="102.2" y="75.5">17</text>
<text x="102.2" y="78">18</text>
<text x="102.2" y="72.9">16</text>
<text x="135.8" y="78">3</text>
<text x="135.8" y="75.5">6</text>
<text x="135.8" y="72.9">8</text>
<text x="229.7" y="76.9" transform="rotate(-90 229.7 76.9)">5</text>
<text x="102.2" y="83.1">10</text>
<text x="135.8" y="80.5">5</text>
<text x="225.5" y="82.3">3</text>
<text x="225.5" y="79.7">1</text>
<text x="233.1" y="82.3">4</text>
<text x="233.1" y="79.7">6</text>
<text x="102.2" y="85.6">14</text>
<text x="102.2" y="88.2">20</text>
<text x="135.2" y="85.6">32</text>
<text x="135.2" y="88.2">33</text>
<text x="229.7" y="87.1" transform="rotate(-90 229.7 87.1)">2</text>
<text x="102.2" y="90.7">34</text>
<text x="102.2" y="93.2">46</text>
<text x="135.2" y="90.7">31 CAP_REXT</text>
<text x="135.2" y="95.8">27</text>
<text x="135.2" y="90.7">31</text>
<text x="102.8" y="98.3">1</text>
<text x="102.8" y="100.9">4</text>
<text x="135.2" y="98.3">26</text>
<text x="102.2" y="105.9">40</text>
<text x="102.8" y="103.4">7</text>
<text x="135.2" y="105.9">12</text>
<text x="135.2" y="103.4">13</text>
<text x="102.2" y="113.6">24</text>
<text x="102.2" y="108.5">30</text>
<text x="135.2" y="111">35</text>
<text x="135.2" y="108.5">19</text>
<text x="102.2" y="116.1">48</text>
<text x="135.2" y="116.1">36</text>
<text x="135.2" y="118.6">37</text>
<text x="226.1" y="117.2">1</text>
<text x="226.1" y="119.7">3</text>
<text x="235" y="117.2">2</text>
<text x="235" y="119.7">4</text>
<text x="102.8" y="121.2">2</text>
<text x="135.2" y="121.2">38</text>
<text x="135.2" y="123.7">39</text>
<text x="226.1" y="122.3">5</text>
<text x="235" y="122.3">6</text>
<text x="135.2" y="128.8">41 CAP_VCOML</text>
<text x="135.2" y="131.3">42</text>
<text x="135.2" y="128.8">41</text>
<text x="135.2" y="133.9">43</text>
<text x="135.2" y="136.4">44</text>
<text x="135.2" y="141.5">22</text>
<text x="135.2" y="144">23</text>
<text x="135.2" y="146.6">25</text>
</g>
<g font-size="1.8" fill="#939391">
<text x="173.6" y="97.9">U3</text>
<text x="167.9" y="108.3">A0</text>
<text x="167.9" y="110.9">A1</text>
<text x="167.9" y="113.4">A2</text>
<text x="175.9" y="109.3" transform="rotate(-90 175.9 109.3)">VCC</text>
<text x="178.3" y="108.3">SDA</text>
<text x="178.4" y="110.9">SCL</text>
<text x="179.2" y="113.4">WP</text>
<text x="175.9" y="114.6" transform="rotate(-90 175.9 114.6)">GND</text>
<text x="197.2" y="119.7">R5</text>
</g>
<g font-size="1.8" fill="#a5a4a2">
<text x="165.4" y="107.2">1</text>
<text x="174.7" y="104.4" transform="rotate(-90 174.7 104.4)">8</text>
<text x="183.2" y="107.2">5</text>
<text x="165.4" y="109.7">2</text>
<text x="165.4" y="112.3">3</text>
<text x="183.2" y="112.3">7</text>
<text x="183.2" y="109.7">6</text>
<text x="174.7" y="117.1" transform="rotate(-90 174.7 117.1)">4</text>
</g>
<g font-size="1.4" fill="#006464">
<text x="223.7" y="47.3">Camera</text>
<text x="225.6" y="47.7" transform="rotate(-90 225.6 47.7)">GND</text>
<text x="230.3" y="47.3">video</text>
<text x="235.2" y="47.3">in</text>
<text x="42.2" y="51.9">10uF</text>
<text x="50.2" y="51.9">100nF</text>
<text x="58.2" y="51.9">4.7uF</text>
<text x="66.2" y="51.9">100nF</text>
<text x="74.2" y="51.9">100nF</text>
<text x="82.2" y="51.9">100nF</text>
<text x="38.3" y="58">GND</text>
<text x="46.3" y="58">GND</text>
<text x="54.3" y="58">GND</text>
<text x="62.3" y="58">GND</text>
<text x="70.3" y="58">GND</text>
<text x="78.3" y="58">GND</text>
<text x="173.3" y="59.1">GND</text>
<text x="187.2" y="56.9">22pF</text>
<text x="183.3" y="63">GND</text>
<text x="242.2" y="61.9">47nF</text>
<text x="58.2" y="71.9">4.7uF</text>
<text x="66.2" y="71.9">100nF</text>
<text x="74.2" y="71.9">100nF</text>
<text x="82.2" y="71.9">100nF</text>
<text x="172.4" y="69.8">12MHz</text>
<text x="173.3" y="69.3">GND</text>
<text x="187.2" y="71.9">22pF</text>
<text x="54.3" y="78">GND</text>
<text x="62.3" y="78">GND</text>
<text x="70.3" y="78">GND</text>
<text x="78.3" y="78">GND</text>
<text x="183.3" y="78">GND</text>
<text x="58.2" y="91.9">4.7uF</text>
<text x="66.2" y="91.9">100nF</text>
<text x="74.2" y="91.9">100nF</text>
<text x="173.3" y="93">GND</text>
<text x="224.4" y="92.3">USBLC6-2SC6</text>
<text x="228.3" y="91.8">GND</text>
<text x="54.3" y="98">GND</text>
<text x="62.3" y="98">GND</text>
<text x="70.3" y="98">GND</text>
<text x="187.2" y="111.9">100nF</text>
<text x="183.3" y="118">GND</text>
<text x="102.9" y="126.6" transform="rotate(-90 102.9 126.6)">GND</text>
<text x="223.3" y="127.3">USB</text>
<text x="225.6" y="127.7" transform="rotate(-90 225.6 127.7)">GND</text>
<text x="227.3" y="127.3">module</text>
<text x="233.7" y="127.3">plug</text>
<text x="238.3" y="127.7" transform="rotate(-90 238.3 127.7)">GND</text>
<text x="102.9" y="136.7" transform="rotate(-90 102.9 136.7)">GND</text>
<text x="102.9" y="139.3" transform="rotate(-90 102.9 139.3)">GND</text>
<text x="102.9" y="146.9" transform="rotate(-90 102.9 146.9)">GNDGND</text>
<text x="102.9" y="146.9" transform="rotate(-90 102.9 146.9)">GND</text>
<text x="201.1" y="144.7">LED</text>
<text x="204.8" y="144.7">green</text>
<text x="177.2" y="151.9">1uF</text>
<text x="187.2" y="151.9">1uF</text>
<text x="173.3" y="158">GND</text>
<text x="183.3" y="158">GND</text>
<text x="106.2" y="184.2">PWR_FLAG</text>
<text x="108.3" y="184.2">GND</text>
</g>
<g font-size="1.4" fill="#939391">
<text x="171.6" y="122.3">24LC16B</text>
<text x="173.3" y="121.8">GND</text>
</g>
<g font-size="1.4" fill="#0f0f0f">
<text x="36.2" y="184.2">PWR_FLAG</text>
<text x="51.2" y="184.2">PWR_FLAG</text>
<text x="66.2" y="184.2">PWR_FLAG</text>
<text x="81.2" y="184.2">PWR_FLAG</text>
</g>
</svg>
